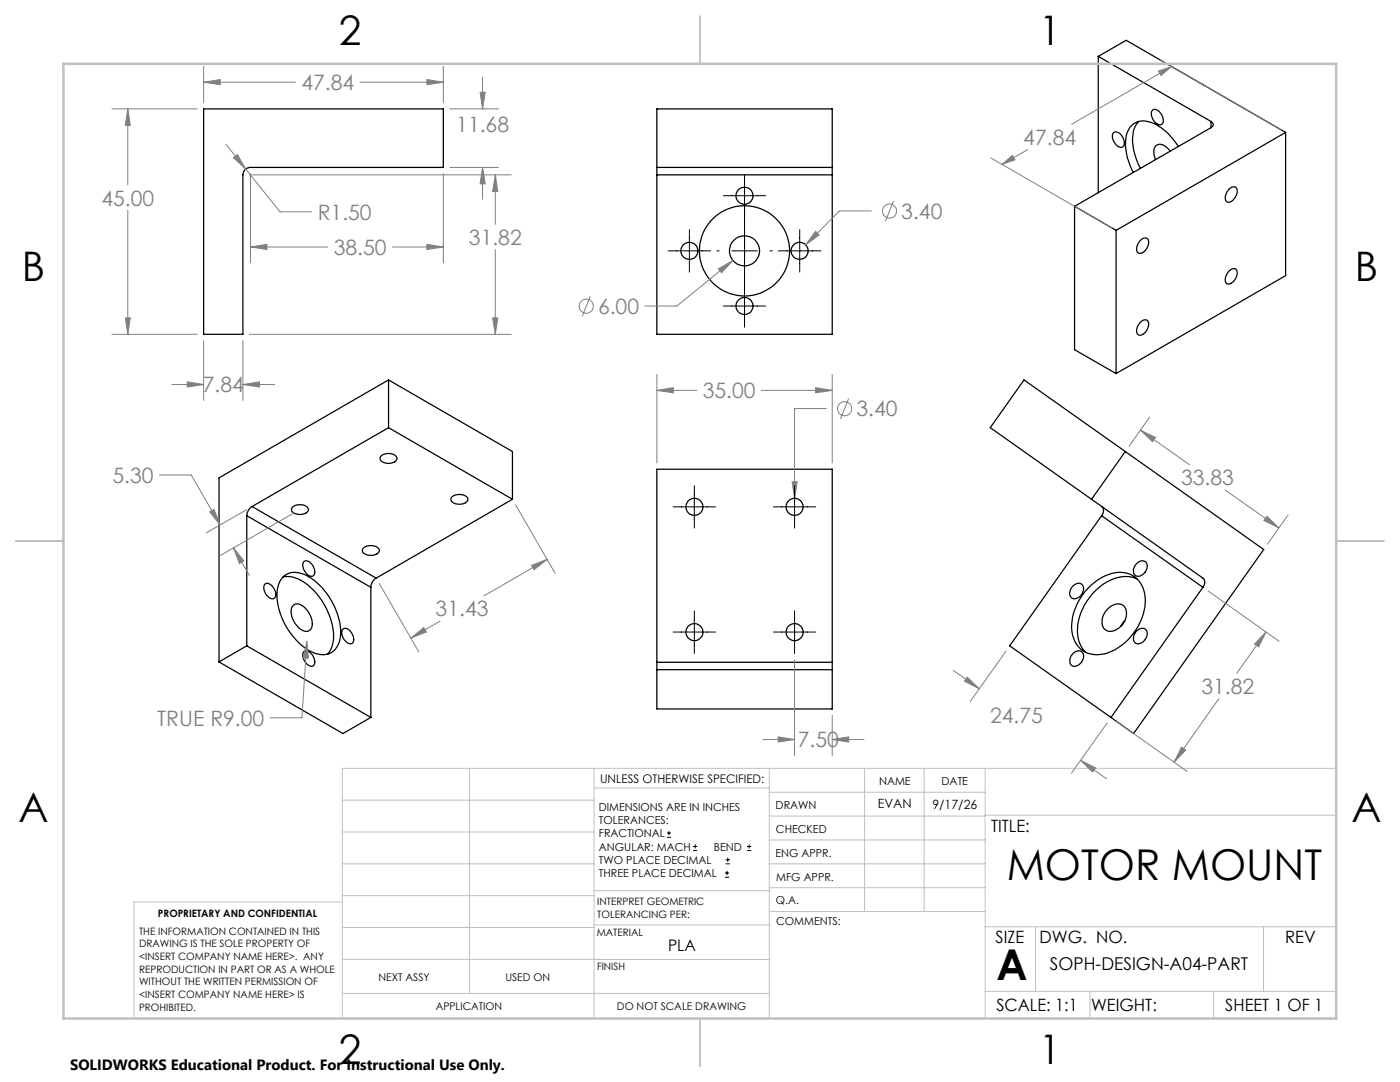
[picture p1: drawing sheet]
<svg xmlns="http://www.w3.org/2000/svg" width="279mm" height="216mm" viewBox="0 0 279 216" stroke-linecap="round" stroke-linejoin="round" font-family="sans-serif">
<g fill="none" stroke="#000" stroke-width=".25">
<path d="M219.2 11.3l5.6-3.3 31.8 18.4M219.2 11.3l22.5 12.9M219.2 11.3v27.2M40.6 21.7h47.9v11.7h-38.5a1.51 1.51 0 0 0-1.5 1.5v31.8h-7.9zM131.1 33.4v1.5M131.1 33.4h35M131.1 33.4v-11.7h35v11.7M131.1 34.9v31.8h35v-31.8M131.1 34.9h35M166.1 33.4v1.5M222.1 26.6a1.23 1.23 0 0 1 1.9 .6 1.48 1.48 0 0 1 0 2.2 2.02 2.02 0 0 1-2-2.2zM227.2 24.2a5.8 5.8 0 0 0-1 5.3l.6 2.4 .8 1.7"/>
<path d="M230 21.9a1.47 1.47 0 0 1 1.9 1.1 1.39 1.39 0 0 1-.2 1.9 2.01 2.01 0 0 1-1.9-2v-.7zM233.6 30.2a2.46 2.46 0 0 0-2.7-1.3 2.33 2.33 0 0 0-.3 3M235.2 29.2a10.5 10.5 0 0 0-6.4-5 3.4 3.4 0 0 0-4.1 3.3 11.4 11.4 0 0 0 1.5 6.9M241.7 24.2a.64 .64 0 0 1 .4 .7 .64 .64 0 0 1-.4 .6M241.7 25.5l-27.2 15.7M241.7 24.2v1.3M245.3 37.7a.92 .92 0 0 1 1.5 0 2.26 2.26 0 0 1-1.7 2.7 1.21 1.21 0 0 1-.3-1.9zM256.6 26.4l-33.9 19.6M256.6 26.4v28.6l-33.9 19.5M214.5 41.2l8.2 4.8M214.5 41.2v28.6l8.2 4.7M222.7 46v28.5"/>
<path d="M227.6 47.9a.85 .85 0 0 1 1-.4 .85 .85 0 0 1 .6 .8 2.24 2.24 0 0 1-1.8 2.3 1.03 1.03 0 0 1-.4-1.7zM245.3 54.1a.89 .89 0 0 1 1.5-.1 2.26 2.26 0 0 1-1.7 2.7 1.21 1.21 0 0 1-.3-1.9zM77.5 75.8l-33.8 19.6v36.7M77.5 75.8v9.5M77.5 75.8l24.8 14.3v9.5M227.6 64.3a.85 .85 0 0 1 1-.5 .85 .85 0 0 1 .6 .9 2.24 2.24 0 0 1-1.8 2.2 1.03 1.03 0 0 1-.4-1.6zM76 91.1a2.25 2.25 0 0 1 3.2 .1 1.03 1.03 0 0 1-1.2 1.2 1.76 1.76 0 0 1-2.2-.9zM77.5 85.3l-27.2 15.8M77.5 85.3l24.8 14.3M90.3 99.1a2.4 2.4 0 0 1 3 .3 1.19 1.19 0 0 1-1.5 1.2 1.48 1.48 0 0 1-1.8-1zM102.3 99.6l-27.2 15.8M224.6 90.1l-6.8 9.5"/>
<path d="M49.2 102.9v26M49.2 102.9l24.8 14.3M50.3 101.1a2.33 2.33 0 0 0-1.1 1.8M50.3 101.1l24.8 14.3M52.9 116.5a1.47 1.47 0 0 1 1.9 1.1 1.39 1.39 0 0 1-.2 1.9 2.03 2.03 0 0 1-1.7-3zM56.5 115.1a6.7 6.7 0 0 1 5.9 2.6 13.6 13.6 0 0 1 4.1 10.3l-.4 1.4-.7 1.1M56.5 115.1a4 4 0 0 1 5-.1 13.9 13.9 0 0 1 6.5 11.6 3.8 3.8 0 0 1-3.3 4 7.9 7.9 0 0 1-6-3.3 12.6 12.6 0 0 1-3.2-10.4l.5-1.2zM58.5 101.1a2.16 2.16 0 0 1 3.1 .5 1.84 1.84 0 0 1-2.7 .9 .78 .78 0 0 1-.7-.6 .78 .78 0 0 1 .3-.8zM60.6 112.1a1.23 1.23 0 0 1 1.8 .7 1.53 1.53 0 0 1 0 2.2 2.17 2.17 0 0 1-1.8-2.9zM72.5 109.4a2.19 2.19 0 0 1 3.2 .3 1.81 1.81 0 0 1-2.4 1 .9 .9 0 0 1-.8-1.3zM74 117.2v26M75.1 115.4a2.11 2.11 0 0 0-1.1 1.8"/>
<path d="M214.1 117a1.2 1.2 0 0 1 1.1-.6 1.2 1.2 0 0 1 1 .7 1.99 1.99 0 0 1-2.1 2.3 1.38 1.38 0 0 1-.2-2.2zM217.6 116.9a8.2 8.2 0 0 1 7.4-2.5 5.3 5.3 0 0 1 3.6 5.7 11.7 11.7 0 0 1-8.3 10.4 5 5 0 0 1-6.4-4.8 11.6 11.6 0 0 1 3.7-8.8zM219.9 101.1a1.26 1.26 0 0 1 0 1.8M219.9 102.9l20.2 14.3M219.9 102.9l-18.4 26 20.2 14.3M226.8 112.5a1.21 1.21 0 0 1 2.1 .1 2 2 0 0 1-2.1 2.3 1.5 1.5 0 0 1 0-2.4zM226.9 115.5a7.2 7.2 0 0 0-7.7 1.8 10.9 10.9 0 0 0-4 10.3l.6 1.4 .8 1.1M240.1 117.2a1.35 1.35 0 0 0 0-1.8l-42.5-30.1 6.8-9.5 47.8 33.8-26 36.8-4.5-3.2M240.1 117.2l-18.4 26M43.7 132.1l24.7 14.3 5.6-3.2M49.2 128.9l-5.5 3.2M49.2 128.9l24.8 14.3"/>
<path d="M58.5 120.8a1.8 1.8 0 0 1 2.5 .7 3.9 3.9 0 0 1 1.1 4 1.57 1.57 0 0 1-2.4-.2 3.9 3.9 0 0 1-1.3-4.3zM60.6 130.1a.92 .92 0 0 1 1.4 .3 1.94 1.94 0 0 1 .5 2.4 1.47 1.47 0 0 1-1.8-1l-.3-.8zM68.5 125.5a1.74 1.74 0 0 1 2 1.6 .84 .84 0 0 1 0 1 .84 .84 0 0 1-.9 .3 2.21 2.21 0 0 1-1.1-2.9zM131.1 132.2v1.4M131.1 132.2v-38.6h35v38.6M131.1 133.6v7.9h35v-7.9M131.1 133.6h35M131.1 132.2h35M166.1 132.2v1.4M214.1 130.5a1.2 1.2 0 0 1 1.1-.6 1.2 1.2 0 0 1 1 .7 1.99 1.99 0 0 1-2.1 2.3 1.5 1.5 0 0 1 0-2.4zM220.9 121.7a2.42 2.42 0 0 1 3.4-.7 3.2 3.2 0 0 1-1.3 4.5 1.82 1.82 0 0 1-2.2 .3 1.82 1.82 0 0 1-.8-2l.2-1.1zM224.5 123.9l-.8 1.1"/>
<path d="M226.8 126a1.23 1.23 0 0 1 2.1 0 2 2 0 0 1-2.1 2.4 1.53 1.53 0 0 1 0-2.4z"/>
<circle cx="148.6" cy="39.1" r="1.7"/>
<circle cx="137.6" cy="50.1" r="1.7"/>
<circle cx="148.6" cy="50.1" r="3"/>
<circle cx="148.6" cy="50.1" r="9"/>
<circle cx="159.6" cy="50.1" r="1.71"/>
<circle cx="148.6" cy="61" r="1.69"/>
<circle cx="138.6" cy="101.1" r="1.7"/>
<circle cx="158.6" cy="101.1" r="1.7"/>
<circle cx="138.6" cy="126.1" r="1.69"/>
<circle cx="158.6" cy="126.1" r="1.69"/>
</g>
<path d="M231.2 14.2l2.6-.9-2.1 1.8zM231.5 12l24.2 13.9M233.8 13.3l-19.9 11.5M197.7 31.5l24.1 13.9M205.1 29.8l-5.1 3" fill="none" stroke="#808080" stroke-width=".2"/>
<g fill="none" stroke="#c0c0c0" stroke-width=".2">
<path d="M68.3 159.7h50.3M93.7 153.3v44.9M118.6 153.3v49.9M118.6 157.2h34.9M153.5 153.3v49.9M153.5 158.1h43.1M172.5 153.3v28.6M184.4 153.3v28.6M196.6 153.3v49.9M266.7 153.3h-198.4v49.9M68.3 178.7h50.3M68.3 172.4h50.3"/>
<path d="M68.3 166h50.3M68.3 180h-41.6v23.2M118.6 177.7h35M153.5 167.6h43.1M153.5 162.8h43.1M153.5 172.4h43.1M153.5 177.1h43.1M196.6 162.7h70.1M68.3 198.2h85.2M68.3 191.4l85.2 .1M68.3 185.1h50.3M118.6 184.6h35"/>
<path d="M153.6 181.9h43M196.6 197.8h70.1M196.6 184.9h70.1M206.7 184.9v12.9M217.5 197.8v5.4M242.2 197.8v5.4M252.2 184.9v12.9"/>
</g>
<path d="M139.7 3.2v9.5M3.1 107.9h9.6M266.7 107.9h9.5M139.7 203.2v9.6" fill="none" stroke="#c0c0c0" stroke-width=".25"/>
<path d="M12.7 12.7h254v190.5h-254z" fill="none" stroke="#c0c0c0" stroke-width=".5"/>
<path d="M231.2 14.2l2.6-.9-2.1 1.8z" fill="#808080"/>
<path d="M200 32.8l2-1.8 .6 .9z" fill="none" stroke="#808080" stroke-width=".2"/>
<path d="M200 32.8l2-1.8 .6 .9z" fill="#808080"/>
<g fill="none" stroke="#808080" stroke-width=".2">
<path d="M117.8 59.1l-1.6 4M143.4 53.7l2.9-1.7-2.3 2.4zM146.3 52l-11.2 9.1h-6.4"/>
<circle cx="117" cy="61.1" r="1.42"/>
</g>
<path d="M143.4 53.7l2.9-1.7-2.3 2.4z" fill="#808080"/>
<g fill="none" stroke="#808080" stroke-width=".2">
<path d="M162.8 46.1l.7 .8-2.7 2zM173.9 42.1h-6.4l-6.7 6.8M178.3 40.1l-1.6 4"/>
<circle cx="177.5" cy="42.1" r="1.41"/>
</g>
<path d="M162.8 46.1l.7 .8-2.7 2z" fill="#808080"/>
<path d="M40.6 16.4l3.4-.5v1zM40.6 13.2v7.3M40.6 16.4h18.3M71.9 16.4h16.6M88.5 13.2v7.3" fill="none" stroke="#808080" stroke-width=".2"/>
<path d="M144.4 39.1h8.4M148.6 34.8v30.5M133.3 50.1h8.5M137.6 45.8v8.5M143.1 50.1h.4M146 50.1h5.1M153.7 50.1h.4M155.3 50.1h8.5M159.6 45.8v8.5M144.4 61.1h8.4" fill="none" stroke="#000" stroke-width=".2"/>
<path d="M40.6 16.4l3.4-.5v1z" fill="#808080"/>
<path d="M85.2 15.9l3.3 .5-3.3 .5z" fill="none" stroke="#808080" stroke-width=".2"/>
<path d="M85.2 15.9l3.3 .5-3.3 .5z" fill="#808080"/>
<path d="M22.3 21.7h17.1M25.5 21.7l.5 3.3h-1zM25.5 21.7v15.2M25.5 41.9v24.8M22.3 66.7h17.1" fill="none" stroke="#808080" stroke-width=".2"/>
<path d="M25.5 21.7l.5 3.3h-1z" fill="#808080"/>
<path d="M25 63.4h1l-.5 3.3z" fill="none" stroke="#808080" stroke-width=".2"/>
<path d="M25 63.4h1l-.5 3.3z" fill="#808080"/>
<path d="M45.1 28.8l10.8 13.5h6.3M46.6 31.5l.8-.7 1.6 2.9z" fill="none" stroke="#808080" stroke-width=".2"/>
<path d="M46.6 31.5l.8-.7 1.6 2.9z" fill="#808080"/>
<path d="M50 34.7v17.8M88.5 34.7v17.8M50 49.3h15.4M78.3 49.3h10.2M85.2 48.8l3.3 .5-3.3 .5z" fill="none" stroke="#808080" stroke-width=".2"/>
<path d="M85.2 48.8l3.3 .5-3.3 .5z" fill="#808080"/>
<path d="M50 49.3l3.3-.5v1z" fill="none" stroke="#808080" stroke-width=".2"/>
<path d="M50 49.3l3.3-.5v1z" fill="#808080"/>
<path d="M49.7 34.9h52.3M98.8 34.9l.5 3.3h-1zM98.8 34.9v9.9M98.8 49.8v16.9M49.7 66.7h52.3" fill="none" stroke="#808080" stroke-width=".2"/>
<path d="M98.8 34.9l.5 3.3h-1z" fill="#808080"/>
<path d="M98.3 63.4h1l-.5 3.3z" fill="none" stroke="#808080" stroke-width=".2"/>
<path d="M98.3 63.4h1l-.5 3.3z" fill="#808080"/>
<path d="M95.8 18.4h1l-.5 3.3zM96.3 15.4v6.3M89.7 21.7h9.8M89.7 33.4h9.8M96.3 33.4v6.4" fill="none" stroke="#808080" stroke-width=".2"/>
<path d="M95.8 18.4h1l-.5 3.3z" fill="#808080"/>
<path d="M96.3 33.4l.5 3.3h-1z" fill="none" stroke="#808080" stroke-width=".2"/>
<path d="M96.3 33.4l.5 3.3h-1z" fill="#808080"/>
<path d="M34.3 76.7h6.3M37.4 76.2l3.2 .5-3.2 .5zM40.6 68v11.9M48.5 68v11.9M48.5 76.7h6.3" fill="none" stroke="#808080" stroke-width=".2"/>
<path d="M37.4 76.2l3.2 .5-3.2 .5z" fill="#808080"/>
<path d="M48.5 76.7l3.3-.5v1z" fill="none" stroke="#808080" stroke-width=".2"/>
<path d="M48.5 76.7l3.3-.5v1z" fill="#808080"/>
<path d="M75.7 116.5l7.9 13.6M102.9 100.8l7.9 13.6M106.1 112.8l3.1-1.2-2.6 2.1zM109.2 111.6l-12.6 7.3M87.8 123.9l-5.8 3.4" fill="none" stroke="#808080" stroke-width=".2"/>
<path d="M106.1 112.8l3.1-1.2-2.6 2.1z" fill="#808080"/>
<path d="M82 127.3l2.6-2.1 .5 .9z" fill="none" stroke="#808080" stroke-width=".2"/>
<path d="M82 127.3l2.6-2.1 .5 .9z" fill="#808080"/>
<path d="M61.2 128l.4 3.3h-1.1zM61.2 128l-.9 15.2h-6.4" fill="none" stroke="#808080" stroke-width=".2"/>
<path d="M61.2 128l.4 3.3h-1.1z" fill="#808080"/>
<path d="M31.8 94.8h6.4l5.7 9.9M46.6 109.3l2.1 2.6-.9 .6zM46.6 109.3l3.2 5.5M49.2 101.7l-8 4.6M58.7 102.3l-14.8 8.6" fill="none" stroke="#808080" stroke-width=".2"/>
<path d="M46.6 109.3l2.1 2.6-.9 .6z" fill="#808080"/>
<path d="M41.8 102.1l.9-.5 1.2 3.1z" fill="none" stroke="#808080" stroke-width=".2"/>
<path d="M41.8 102.1l.9-.5 1.2 3.1z" fill="#808080"/>
<g fill="none" stroke="#808080" stroke-width=".2">
<path d="M169.4 79.5l-1.7 4.1M158.1 96.1h1l-.5 3.3zM164.9 81.5h-6.3v17.9"/>
<circle cx="168.6" cy="81.6" r="1.42"/>
</g>
<path d="M158.1 96.1h1l-.5 3.3z" fill="#808080"/>
<path d="M131.1 77.9l3.3-.5v1zM131.1 74.7v17.7M131.1 77.9h8M151.9 77.9h14.2M166.1 74.7v17.7" fill="none" stroke="#808080" stroke-width=".2"/>
<path d="M131.1 77.9l3.3-.5v1z" fill="#808080"/>
<path d="M162.8 77.4l3.3 .5-3.3 .5z" fill="none" stroke="#808080" stroke-width=".2"/>
<path d="M162.8 77.4l3.3 .5-3.3 .5z" fill="#808080"/>
<path d="M158.6 131.7v19M152.2 147.6h6.4M155.3 147l3.3 .6-3.3 .5zM166.1 142.7v8M166.1 147.6h6.3" fill="none" stroke="#808080" stroke-width=".2"/>
<path d="M155.3 147l3.3 .6-3.3 .5z" fill="#808080"/>
<path d="M166.1 147.6l3.3-.6v1.1z" fill="none" stroke="#808080" stroke-width=".2"/>
<path d="M166.1 147.6l3.3-.6v1.1z" fill="#808080"/>
<path d="M241.1 117.9l14.2 10.1M243.2 139.4l-8.9 12.7M252.7 126.1l-5.9 8.3M222.7 143.9l14.2 10M235.8 149.1l.8 .6-2.3 2.4z" fill="none" stroke="#808080" stroke-width=".2"/>
<path d="M138.6 96.9v8.5M158.6 96.9v8.5M134.3 101.1h8.5M154.3 101.1h8.5M134.3 126.1h8.5M138.6 121.9v8.5M154.3 126.1h8.5M158.6 121.9v8.5" fill="none" stroke="#000" stroke-width=".2"/>
<path d="M235.8 149.1l.8 .6-2.3 2.4z" fill="#808080"/>
<path d="M252.7 126.1l-1.5 3-.8-.6z" fill="none" stroke="#808080" stroke-width=".2"/>
<path d="M252.7 126.1l-1.5 3-.8-.6z" fill="#808080"/>
<path d="M190.3 133.8l5.1 3.6M193 135.1l2.4 2.3-2.9-1.5zM200.8 129.9l-7.2 10.1M215.7 151.7l5.1 3.7M221 144.2l-7.2 10.1" fill="none" stroke="#808080" stroke-width=".2"/>
<path d="M193 135.1l2.4 2.3-2.9-1.5z" fill="#808080"/>
<path d="M215.7 151.7l3 1.5-.6 .9z" fill="none" stroke="#808080" stroke-width=".2"/>
<path d="M215.7 151.7l3 1.5-.6 .9z" fill="#808080"/>
<path d="M227.6 85.8l9.8 6.9M229.4 83.2l-4.1 5.9M244.5 97.8l10.7 7.5M252.8 103l2.4 2.3-3-1.4zM257.1 102.8l-4.2 5.8" fill="none" stroke="#808080" stroke-width=".2"/>
<path d="M252.8 103l2.4 2.3-3-1.4z" fill="#808080"/>
<path d="M227.6 85.8l3 1.5-.6 .8z" fill="none" stroke="#808080" stroke-width=".2"/>
<path d="M227.6 85.8l3 1.5-.6 .8z" fill="#808080"/>
<g fill="none" stroke="#000" stroke-width=".2">
<path d="M133.1 167.1h.8M133.1 166.2h.8M133.5 165.8v.9M138.3 169.7h.8M138.3 168.9h.8M138.7 168.5v.8M144.7 175h.8M144.7 174.2h.8M144.8 172.4h.9M144.8 171.6h.9M145.1 173.8v.8M145.2 171.1v.9"/>
<path d="M149.1 169.7h.8M149.1 168.9h.8M149.5 168.5v.8"/>
</g>
<g font-size="8.5">
<text x="200.9" y="175.5">MOTOR MOUNT</text>
<text x="198.9" y="195.5">A</text>
</g>
<g font-size="8.1">
<text x="67.6" y="8.9">2</text>
<text x="207.3" y="8.9">1</text>
<text x="4.4" y="56.1">B</text>
<text x="270.4" y="56.1">B</text>
<text x="3.7" y="164.1">A</text>
<text x="269.7" y="164.1">A</text>
<text x="67.6" y="212.4">2</text>
<text x="207.3" y="212.4">1</text>
</g>
<g font-size="4.2" fill="#808080">
<text x="60.1" y="18">47.84</text>
<text x="91.1" y="26.4">11.68</text>
<text x="204.2" y="28.9">47.84</text>
<text x="20.2" y="41">45.00</text>
<text x="63.4" y="43.8">R1.50</text>
<text x="179.9" y="43.7">3.40</text>
<text x="66.6" y="50.9">38.50</text>
<text x="93.6" y="48.9">31.82</text>
<text x="119.3" y="62.6">6.00</text>
<text x="40.5" y="78.3">7.84</text>
<text x="140.2" y="79.5">35.00</text>
<text x="170.9" y="83.1">3.40</text>
<text x="22.5" y="96.4">5.30</text>
<text x="235.7" y="96.8">33.83</text>
<text x="86.9" y="123">31.43</text>
<text x="239.8" y="138.5">31.82</text>
<text x="31.4" y="144.8">TRUE R9.00</text>
<text x="159.2" y="149.1">7.50</text>
<text x="197.6" y="144.2">24.75</text>
</g>
<text font-size="3.5" x="209.5" y="193.5">SOPH-DESIGN-A04-PART</text>
<g font-size="3.4">
<text x="197.8" y="166">TITLE:</text>
<text x="198.7" y="188.1">SIZE</text>
<text x="207.5" y="188.1">DWG. NO.</text>
<text x="256.5" y="188.2">REV</text>
<text x="198.8" y="201.7">SCALE: 1:1</text>
<text x="217.7" y="201.8">WEIGHT:</text>
<text x="244.5" y="201.7">SHEET 1 OF 1</text>
</g>
<text font-size="3.2" x="133.3" y="189.8">PLA</text>
<text font-size="3" x="14" y="213.5">SOLIDWORKS Educational Product. For Instructional Use Only.</text>
<g font-size="2.5">
<text x="175.2" y="161.3">EVAN</text>
<text x="186.1" y="161.4">9/17/26</text>
</g>
<text font-size="2.4" x="119.8" y="156.2">UNLESS OTHERWISE SPECIFIED:</text>
<g font-size="2.2">
<text x="119.5" y="161.8">DIMENSIONS ARE IN INCHES</text>
<text x="154.8" y="161.4">DRAWN</text>
<text x="175.4" y="156.6">NAME</text>
<text x="187.9" y="156.7">DATE</text>
<text x="119.5" y="164.4">TOLERANCES:</text>
<text x="119.5" y="167.1">FRACTIONAL</text>
<text x="154.9" y="166.3">CHECKED</text>
<text x="119.5" y="169.7">ANGULAR: MACH</text>
<text x="119.5" y="172.4">TWO PLACE DECIMAL</text>
<text x="142.5" y="169.7">BEND</text>
<text x="154.8" y="170.9">ENG APPR.</text>
<text x="119.5" y="175">THREE PLACE DECIMAL</text>
<text x="154.9" y="175.7">MFG APPR.</text>
<text x="154.9" y="180.4">Q.A.</text>
<text x="154.9" y="184.6">COMMENTS:</text>
</g>
<g font-size="2.1">
<text x="75.5" y="195.7">NEXT ASSY</text>
<text x="100.9" y="195.7">USED ON</text>
<text x="86.9" y="201.5">APPLICATION</text>
<text x="123.1" y="201.6">DO NOT SCALE DRAWING</text>
</g>
<g font-size="2">
<text x="31.5" y="182.9">PROPRIETARY AND CONFIDENTIAL</text>
<text x="119.2" y="180.6">INTERPRET GEOMETRIC</text>
<text x="119.2" y="183.1">TOLERANCING PER:</text>
<text x="27.8" y="186.5">THE INFORMATION CONTAINED IN THIS</text>
<text x="27.8" y="189">DRAWING IS THE SOLE PROPERTY OF</text>
<text x="27.8" y="191.6">&lt;INSERT COMPANY NAME HERE&gt;. ANY</text>
<text x="119.1" y="186.7">MATERIAL</text>
<text x="27.8" y="194.1">REPRODUCTION IN PART OR AS A WHOLE</text>
<text x="27.8" y="196.6">WITHOUT THE WRITTEN PERMISSION OF</text>
<text x="119.1" y="193.5">FINISH</text>
<text x="27.8" y="199.1">&lt;INSERT COMPANY NAME HERE&gt; IS</text>
<text x="27.8" y="201.7">PROHIBITED.</text>
</g>
</svg>
